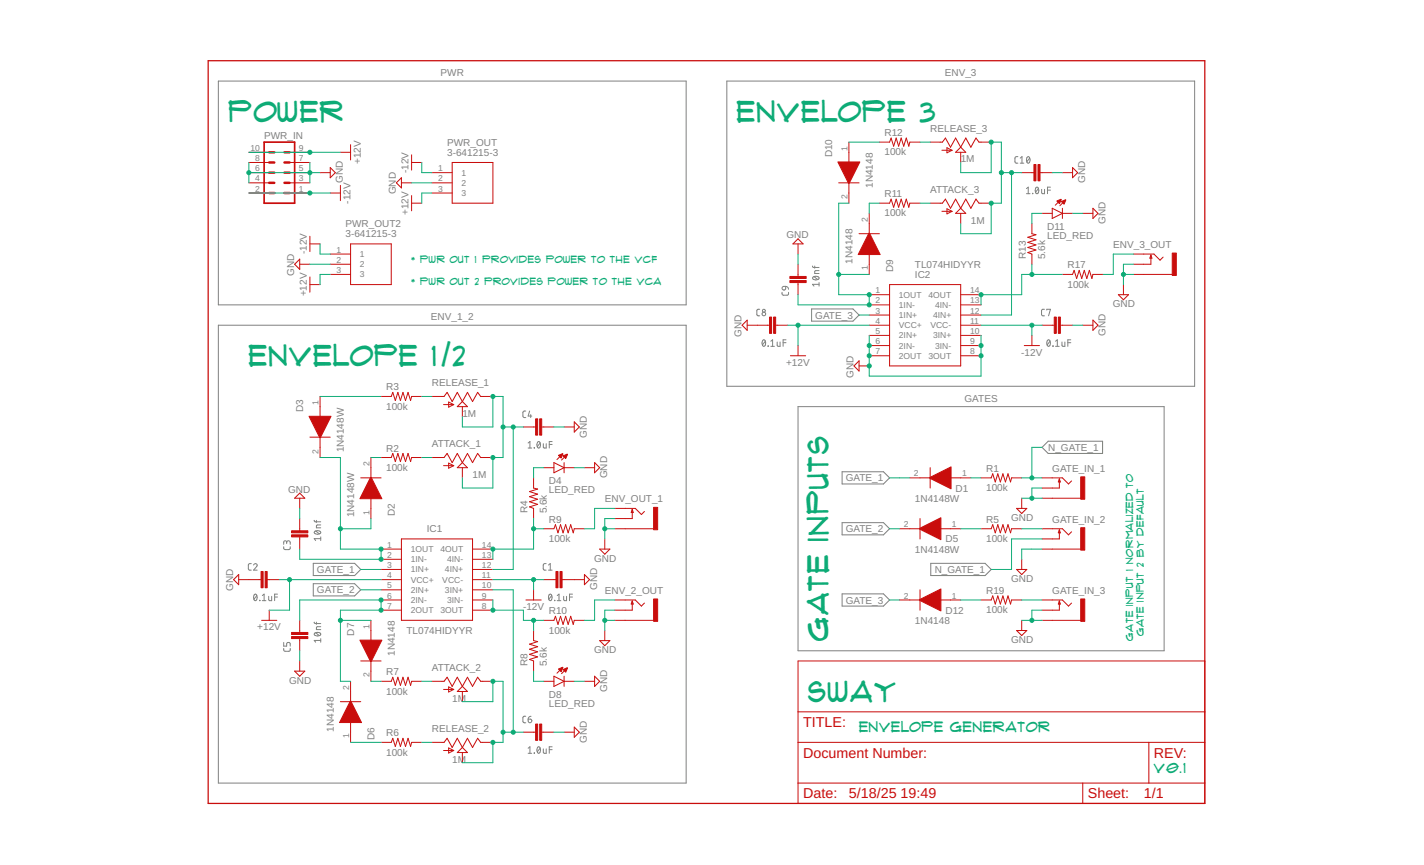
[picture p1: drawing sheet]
<svg xmlns="http://www.w3.org/2000/svg" width="356mm" height="216mm" viewBox="0 0 356 216" stroke-linecap="round" stroke-linejoin="round" font-family="sans-serif">
<g fill="none" stroke="#808080" stroke-width=".25">
<path d="M54.5 20.2h116.8v55.9h-116.8zM181.5 20.2h116.8v76.2h-116.8zM254.2 39.1l-.6 .1-.2 .3 .1 1 .2 .2h.5M254.8 39.5l.4-.4v1.6M256.5 39.2l.1-.1a.81 .81 0 0 1 .6 .8 .81 .81 0 0 1-.6 .8l-.3-.8zM257.1 39.5l-.7 .9M254.8 40.7h.9M256.3 47.1l.5-.4v1.6M256.3 48.3h.9M257.8 48.3h.1M258.7 46.8h.1a.79 .79 0 0 1 .7 .5 .79 .79 0 0 1-.2 .8l-.3 .2a1.04 1.04 0 0 1-.3-1.5zM259.3 47.1l-.7 .9"/>
<path d="M260.1 47.3v.9l.3 .1h.4v-1M261.6 47.5h.7M262.3 46.7h-.7v1.6M189.7 77.2h-.5l-.2 .4v1l.2 .2h.5M195.3 73v.5l.3 .2h1.1l.2-.2v-.5M195.4 71.6l.8-.1v.5a.46 .46 0 0 1-.7 .3 .46 .46 0 0 1-.1-.7zM196.2 71.5l.6 .3 .1 .4M202.7 77.1h10.3l1.5 1.5-1.5 1.6h-10.3zM202.9 66.4l.2 .3 1.4 .1M203 69.2a.89 .89 0 0 1 1.5 .4 .89 .89 0 0 1-.9 .3 .89 .89 0 0 1-.7-.6zM203.3 69l.9 .8M203.5 66.4v.6"/>
<path d="M204.5 67.5l-.9 .1-.1 .2v.5h1M204.5 71h-1.6l.4 .4M204.5 70.5v.9M260.8 77.2h-.5l-.2 .4v1l.2 .2h.5M261.4 77.4v-.2h.9l-.4 1.6M54.5 81.2h116.8v114.3h-116.8zM190.5 84.9l.3-.1a.97 .97 0 0 1 0 1.6 1.02 1.02 0 0 1-.3-1.5zM191.1 85.2l-.7 .9M191.8 86.3l.1 .1zM192.5 86.4h.9M192.5 85.2l.4-.4v1.6M194.1 85.4v.9l.3 .1h.4v-1"/>
<path d="M195.6 85.5h.7M196.3 84.8h-.7v1.6M261.6 84.9l.1-.1a.86 .86 0 0 1 .6 .8 .86 .86 0 0 1-.4 .8 1.02 1.02 0 0 1-.3-1.5zM262.2 85.2l-.7 .9M262.9 86.3l.1 .1zM263.6 86.4h.9M263.6 85.2l.4-.4v1.6M265.2 85.4v.9l.3 .1h.4v-1M266.7 85.5h.7M267.4 84.8h-.7v1.6M131.3 102.6h-.5l-.2 .4 .1 1.1 .6 .1M131.9 110.6l.4-.4v1.6"/>
<path d="M131.9 111.8h.9M132.2 102.6l-.3 1.2h.9M132.5 103.5v.7M133.4 111.8h.1M134.3 110.3l.1-.1a.81 .81 0 0 1 .6 .8 .81 .81 0 0 1-.6 .8l-.3-.8zM134.9 110.6l-.7 .9M135.7 110.7v1l.3 .1h.4v-1.1M137.2 110.9h.7M137.9 110.2h-.7v1.6M199.3 101.5h91.4v60.9h-91.4zM210.3 117.8h10.3l1.5 1.5-1.5 1.5h-10.3zM260.2 111.7l1.5-1.6h13.6v3.1h-13.6z"/>
<path d="M70.8 136.5l.1 .4 .3 .3 1.1-.1 .2-.2v-.4M71.6 135.4a.44 .44 0 0 1 .4-.4 .44 .44 0 0 1 .5 .4v.5M71.6 135.7v-.4a.37 .37 0 0 0-.4-.3 .37 .37 0 0 0-.4 .3v.6M78.5 129.9l.1 .3h1.5M78.6 132.7a.91 .91 0 0 1 1.5 .3 1.03 1.03 0 0 1-1.6-.1zM78.8 132.5l.9 .7M79 129.9v.5M80.1 131h-.8l-.3 .3v.4h1.1M80.1 134.5h-1.6l.3 .4M80.1 134v.9M210.3 130.5h10.3l1.5 1.5-1.5 1.5h-10.3zM62.7 140.7h-.5l-.2 .3v1.1l.2 .2h.5"/>
<path d="M63.3 141a.44 .44 0 0 1 .7-.3 .44 .44 0 0 1 .1 .7l-.8 .9h.9M63.5 148.4l.3-.1a.97 .97 0 0 1 0 1.6 1.02 1.02 0 0 1-.3-1.5zM64.1 148.7l-.7 .9M64.8 149.8l.1 .1zM65.5 149.9h.9M65.5 148.7l.5-.4v1.6M67.1 148.8v1l.3 .1h.4v-1.1M68.6 149h.7M69.3 148.3h-.7v1.6M78.2 140.6h10.4l1.5 1.5-1.5 1.6h-10.4zM78.2 145.7h10.4l1.5 1.5-1.5 1.5h-10.4zM78.5 155.3l.2 .3h1.4"/>
<path d="M78.6 158.1a.9 .9 0 0 1 1.5 .3 1.05 1.05 0 0 1-1.6-.1zM78.8 157.9l.9 .7M79 155.3v.5M80.1 156.4h-1l-.1 .3v.4h1.1M80.1 159.4v.9M80.1 159.9h-1.6l.3 .4M136.4 140.7h-.5l-.2 .3v1.1l.2 .2h.5M137 142.3h.9M137 141l.4-.3v1.6M137.2 148.4l.2-.1a.97 .97 0 0 1 0 1.6 1.02 1.02 0 0 1-.2-1.5zM137.8 148.7l-.7 .9M138.5 149.8h.1"/>
<path d="M139.1 149.9h1M139.1 148.7l.5-.4v1.6M140.8 148.8v1l.2 .1h.5v-1.1M142.2 149h.8M143 148.3h-.8v1.6M210.3 148.2h10.3l1.5 1.6-1.5 1.5h-10.3zM232.4 140.6h13.6l1.5 1.5-1.5 1.6h-13.6zM70.8 161.8l.1 .5 .3 .3 1.1-.1 .2-.2v-.5M70.8 160.4v.9h.8v-.6a.45 .45 0 0 1 .4-.3 .45 .45 0 0 1 .5 .3v.6M131.3 178.8h-.5l-.2 .3 .1 1.2 .6 .1M131.9 179.5h.5a.45 .45 0 0 1 .4 .5 .45 .45 0 0 1-.5 .4 .45 .45 0 0 1-.4-.5zM132.6 178.8l-.4 .1-.3 .6"/>
<path d="M131.9 186.8l.4-.4v1.6M131.9 188h.9M133.4 187.9l.1 .1zM134.3 186.5l.1-.1a.81 .81 0 0 1 .6 .8 .81 .81 0 0 1-.6 .8l-.3-.8zM134.9 186.8l-.7 .8M135.7 186.9v1l.3 .1h.4v-1.1M137.2 187.1h.7M137.9 186.4h-.7v1.6"/>
<circle cx="190.7" cy="78.4" r=".45"/>
<circle cx="190.8" cy="77.5" r=".36"/>
</g>
<path d="M52 15.2h248.9v185.3h-248.9z" fill="none" stroke="#c90d0c" stroke-width=".32"/>
<g fill="none" stroke="#c90d0c" stroke-width=".25">
<path d="M62.1 38h5.1M72.3 38h5.1M85 38h2.5M87.5 36.1v3.8M102.8 38.7v3.8M212 35.5v5.1M219.6 35.5h2.5l.4-1 .7 2 .6-2 .6 2 .6-2 .7 2 .6-2 .6 2 .3-1h2.5M232.3 35.5h3l.8-1 1.3 2.2 1.2-2.2 1.3 2.2M235.2 37.5h2.5M236.5 36.9l1.2 .6-1.2 .6zM238.6 38l1.3-1.3 1.3 1.3zM239.9 38v2.6"/>
<path d="M247.5 35.5h-3l-.8-1-1.3 2.2-1.2-2.2-1.3 2.2M62.1 40.6h5.1M62.1 43.1h5.1M62.1 45.6h5.1M62.1 48.2h5.1M72.3 40.6h5.1M72.3 43.1h5.1M72.3 45.6h5.1M72.3 48.2h5.1M77.4 59v3.8M79.9 43.1h2.6M82.5 48.2h2.5"/>
<path d="M82.5 41.8l1.2 1.3-1.2 1.3zM85 46.3v3.8M100.2 45.6h2.6M100.2 44.4v2.5l-1.2-1.3zM102.8 40.6h2.5M102.8 50.7h2.5M102.8 48.8v3.8M107.9 43.1h5M107.9 45.6h5M107.9 48.2h5M112.9 40.6h10.2v10.1h-10.2zM199.3 59.6l1.3 1.3h-2.6z"/>
<path d="M209.4 45.6h5.1M212 45.6v5.1M214.5 58.3h5.1M217.1 53.3v5M219.6 50.7h2.5l.4-1 .7 2 .6-2 .6 2 .6-2 .7 2 .6-2 .6 2 .3-1h2.5M232.3 50.7h3l.8-1 1.3 2.3 1.2-2.3 1.3 2.3M235.2 52.7h2.5M236.5 52.1l1.2 .6-1.2 .7zM238.6 53.3l1.3-1.3 1.3 1.3zM239.9 53.3v2.5M247.5 50.7h-3l-.8-1-1.3 2.3-1.2-2.3-1.3 2.3M255.1 43.1h3.1"/>
<path d="M257.7 55.8v2.5l1 .3-2 .6 2 .7-2 .6 2 .6-2 .7 2 .6-2 .6 1 .4v2.6M259.7 43.1h3.1M260.2 53.3h2.6M262.8 52l2.5 1.3-2.5 1.2zM264.9 49.8l-1.4 1.4M265.3 43.1h2.5M265.3 53.3h2.5M265.3 52v2.5M266.1 50l-1.4 1.4M267.8 41.8l1.3 1.3-1.3 1.3zM270.4 53.3h2.5M272.9 52l1.3 1.3-1.3 1.2z"/>
<path d="M74.8 64.7v2.5l-1.2-1.2zM74.8 66h2.6M77.4 60.9h2.5M77.4 71h2.5M77.4 69.1v3.8M82.5 63.4h5M82.5 66h5M82.5 68.5h5M87.5 60.9h10.2v10.1h-10.2zM186.6 79.9v2.5l-1.3-1.2zM199.3 60.9v2.5M199.3 66v3"/>
<path d="M199.3 70.5v3.1M217.1 73.6h5M217.1 76.1h5M217.1 78.6h5M217.1 63.4v5.1M222.1 71h17.8v20.3h-17.8zM239.9 73.6h5.1M239.9 76.1h5.1M239.9 78.6h5.1M265.3 68.5h2.5l.4-1 .7 2 .6-2 .6 2 .7-2 .6 2 .6-2 .7 2 .2-1h2.6M272.9 79.9l1.3 1.3-1.3 1.2zM279.3 73.6h2.5l-1.3 1.2z"/>
<path d="M280.5 71v2.6M283.1 63.4h5.1l1.5 1.5 .7-.7M283.1 68.5h9.6M287.4 63.7v2.3h-4.3M287.4 63.7l.3 .7h-.6zM79.9 99v5M95.2 99h2.5l.4-1.1 .6 2.1 .7-2.1 .6 2.1 .6-2.1 .7 2.1 .6-2.1 .6 2.1 .3-1h2.5M107.9 99h3l.8-1.1 1.2 2.3 1.3-2.3 1.3 2.3M123.1 99h-3.1l-.7-1.1-1.3 2.3-1.3-2.3-1.2 2.3M186.6 81.2h5.6M193.7 81.2h3M197.4 88.8h3.8"/>
<path d="M199.3 86.3v2.5M214.5 91.3h2.6M214.5 90.1v2.5l-1.2-1.3zM217.1 81.2h5M217.1 83.7h5M217.1 86.3h5M217.1 88.8h5M239.9 81.2h5.1M239.9 83.7h5.1M239.9 86.3h5.1M239.9 88.8h5.1M255.8 86.3h3.8"/>
<path d="M257.7 83.7v2.6M260.2 81.2h3.1M264.8 81.2h3M270.4 81.2h2.5M77.4 109.1h5.1M79.9 109.1v5.1M90.1 119.3h5.1M92.6 114.2v5.1M95.2 114.2h2.5l.4-1 .6 2 .7-2 .6 2 .6-2 .7 2 .6-2 .6 2 .3-1h2.5M107.9 114.2h3l.8-1 1.2 2.3 1.3-2.3 1.3 2.3M110.8 116.2h2.5M110.8 101h2.5"/>
<path d="M112 115.6l1.3 .6-1.3 .7zM112 100.4l1.3 .6-1.3 .6zM115.5 115.5l1.2 1.2h-2.5zM115.5 101.5v2.5M115.5 116.7v2.6M115.5 100.2l1.2 1.3h-2.5zM123.1 114.2h-3.1l-.7-1-1.3 2.3-1.3-2.3-1.2 2.3M130.7 106.6h3.1M133.2 119.3v2.5l1.1 .3-2.1 .6 2.1 .6-2.1 .7 2.1 .6-2.1 .6 2.1 .7-2.1 .6 1 .4v2.5M135.3 106.6h3M135.8 116.7h2.5M138.3 115.5l2.6 1.2-2.6 1.3z"/>
<path d="M140.5 113.3l-1.4 1.4M140.9 116.7h2.5M140.9 106.6h2.5M140.9 115.5v2.5M141.6 113.4l-1.4 1.4M143.4 105.3l1.3 1.3-1.3 1.2zM145.9 116.7h2.6M148.5 115.5l1.3 1.2-1.3 1.3zM227.2 119.3h5.1M232.3 116.7v5.1M237.4 119.3h5M245 119.3h2.5l.4-1 .6 2 .7-2 .6 2 .6-2 .7 2 .6-2 .6 2 .3-1h2.5"/>
<path d="M260.2 119.3h5.1l1.5 1.5 .8-.8M264.5 119.5v2.3h-4.3M264.5 119.5l.3 .8h-.5zM74.8 123.1l1.3 1.3h-2.5zM74.8 124.4v2.5M74.8 129.4v3.1M74.8 134v3.1M92.6 124.4v5M95.2 137.1h5M95.2 139.6h5M100.2 134.5h17.8v20.3h-17.8zM118 137.1h5.1"/>
<path d="M118 139.6h5.1M135.8 132h2.5l.4-1 .6 2 .7-2 .6 2 .6-2 .7 2 .6-2 .7 2 .2-1h2.5M149.8 137.1h2.5l-1.3 1.2zM151 134.5v2.6M153.6 126.9h5l1.6 1.5 .7-.7M153.6 132h9.6M157.9 127.1v2.3h-4.3M157.9 127.1l.2 .8h-.5zM224.7 132h5M229.7 129.4v5.1M234.8 132h5.1M245 132h2.5l.4-1 .6 2 .7-2 .6 2 .6-2 .7 2 .6-2 .6 2 .3-1h2.5"/>
<path d="M253.9 126.9h2.5l-1.3 1.3zM255.1 124.4v2.5M255.1 139.6v2.5M260.2 124.4h9.7M260.2 137.1h9.7M260.2 132h5.1l1.5 1.5 .8-.8M264.5 132.2v2.3h-4.3M264.5 132.2l.3 .8h-.5zM59.6 144.7h5.6M59.6 143.4v2.5l-1.3-1.2zM65.3 154.8h3.8M66.7 144.7h3.1"/>
<path d="M67.2 152.3v2.5M74.8 154.8v3.1M74.8 159.4v3M92.6 154.8v5.1M95.2 142.1h5M95.2 144.7h5M95.2 147.2h5M95.2 149.8h5M95.2 152.3h5M118 142.1h5.1M118 144.7h5.1M118 147.2h5.1"/>
<path d="M118 149.8h5.1M118 152.3h5.1M131.3 149.8h3.8M133.2 147.2v2.6M133.2 157.4v2.5l1.1 .2-2.1 .7 2.1 .6-2.1 .7 2.1 .6-2.1 .6 2.1 .7-2.1 .6 1 .4v2.5M135.8 154.8h2.5l.4-1 .6 2.1 .7-2.1 .6 2.1 .6-2.1 .7 2.1 .6-2.1 .7 2.1 .2-1.1h2.5M135.8 144.7h3M140.4 144.7h5.5M145.9 143.4l1.3 1.3-1.3 1.2zM149.8 159.9h2.5l-1.3 1.3zM151 157.4v2.5M153.6 154.8h9.6"/>
<path d="M153.6 149.8h5l1.6 1.5 .7-.8M157.9 150v2.3h-4.3M157.9 150l.2 .8h-.5zM224.7 149.8h5M229.7 147.2v5.1M234.8 149.8h5.1M245 149.8h2.5l.4-1.1 .6 2.1 .7-2.1 .6 2.1 .6-2.1 .7 2.1 .6-2.1 .6 2.1 .3-1h2.5M253.9 142.1h2.5l-1.3 1.3zM253.9 157.4h2.5l-1.3 1.2zM255.1 154.8v2.6M260.2 154.8h9.7M260.2 149.8h5.1l1.5 1.5 .8-.8"/>
<path d="M264.5 150v2.3h-4.3M264.5 150l.3 .8h-.5zM73.6 167.5h2.5l-1.3 1.3zM74.8 165v2.5M85 175.1h5.1M87.5 170.1v5M90.1 165h5.1M92.6 165v5.1M95.2 170.1h2.5l.4-1.1 .6 2.1 .7-2.1 .6 2.1 .6-2.1 .7 2.1 .6-2.1 .6 2.1 .3-1h2.5M107.9 170.1h3l.8-1.1 1.2 2.3 1.3-2.3 1.3 2.3M110.8 172.1h2.5M112 171.4l1.3 .7-1.3 .6z"/>
<path d="M115.5 172.6v2.5M115.5 171.3l1.2 1.3h-2.5zM123.1 170.1h-3.1l-.7-1.1-1.3 2.3-1.3-2.3-1.2 2.3M135.8 170.1h2.5M138.3 168.8l2.6 1.3-2.6 1.2zM140.5 166.6l-1.4 1.4M140.9 168.8v2.5M140.9 170.1h2.5M141.6 166.8l-1.4 1.3M145.9 170.1h2.6M148.5 168.8l1.3 1.3-1.3 1.2zM199.3 165h101.6v35.5h-101.6z"/>
<path d="M199.3 177.7h101.6M87.5 180.2v5.1M95.2 185.3h2.5l.4-1 .6 2 .7-2 .6 2 .6-2 .7 2 .6-2 .6 2 .3-1h2.5M107.9 185.3h3l.8-1 1.2 2.3 1.3-2.3 1.3 2.3M110.8 187.3h2.5M112 186.7l1.3 .6-1.3 .7zM115.5 187.8v2.6M115.5 186.6l1.2 1.2h-2.5zM123.1 185.3h-3.1l-.7-1-1.3 2.3-1.3-2.3-1.2 2.3M130.7 182.8h3.1M135.3 182.8h3M140.9 182.8h2.5"/>
<path d="M143.4 181.5l1.3 1.3-1.3 1.2zM199.3 185.3h101.6M199.3 195.5h101.6M270.4 195.5v5M286.9 185.3v10.2"/>
</g>
<g fill="#c90d0c" stroke="#c90d0c" stroke-width=".25">
<path d="M269.9 119h1v5.6h-1z"/>
<path d="M139.8 142.6h.6v4.1h-.6z"/>
<path d="M138.8 142.6h.5v4.1h-.5z"/>
<path d="M66.2 142.6h.5v4.1h-.5z"/>
<path d="M65.2 142.6h.5v4.1h-.5z"/>
<path d="M72.8 132.5h4.1v.5h-4.1z"/>
<path d="M72.8 133.5h4.1v.5h-4.1z"/>
<path d="M134.8 104.5h.5v4.1h-.5z"/>
<path d="M133.8 104.5h.5v4.1h-.5z"/>
<path d="M269.9 131.7h1v5.6h-1z"/>
<path d="M72.8 157.9h4.1v.5h-4.1z"/>
<path d="M72.8 158.9h4.1v.5h-4.1z"/>
<path d="M134.8 180.7h.5v4.1h-.5z"/>
<path d="M133.8 180.7h.5v4.1h-.5z"/>
<path d="M163.2 149.5h1v5.6h-1z"/>
<path d="M269.9 149.5h1v5.6h-1z"/>
<path d="M163.2 126.6h1v5.6h-1z"/>
<path d="M264.3 79.1h.5v4.1h-.5z"/>
<path d="M263.3 79.1h.5v4.1h-.5z"/>
<path d="M193.2 79.1h.5v4.1h-.5z"/>
<path d="M192.2 79.1h.5v4.1h-.5z"/>
<path d="M197.3 69h4v.5h-4z"/>
<path d="M197.3 70h4v.5h-4z"/>
<path d="M259.2 41.1h.5v4h-.5z"/>
<path d="M258.2 41.1h.5v4h-.5z"/>
<path d="M292.7 63.2h1.1v5.5h-1.1z"/>
</g>
<g fill="#c90d0c" stroke="#c90d0c" stroke-width=".25">
<path d="M139.5 113.7l1.1-.4-.5 1z" fill-rule="evenodd"/>
<path d="M140.6 113.8l1.1-.4-.4 1.1z" fill-rule="evenodd"/>
<path d="M139.5 167l1.1-.4-.5 1.1z" fill-rule="evenodd"/>
<path d="M140.6 167.1l1.1-.4-.4 1.1z" fill-rule="evenodd"/>
<path d="M77.2 103.9h5.5l-2.7 5.3h-.2z" fill-rule="evenodd"/>
<path d="M92.5 119.1h.2l2.7 5.4h-5.5z" fill-rule="evenodd"/>
<path d="M87.5 175h.1l2.7 5.3h-5.5z" fill-rule="evenodd"/>
<path d="M89.9 159.8h5.5l-2.7 5.3h-.2z" fill-rule="evenodd"/>
<path d="M232.2 119.2l5.3-2.7v5.5l-5.3-2.6z" fill-rule="evenodd"/>
<path d="M229.6 131.9l5.4-2.7v5.5l-5.4-2.7z" fill-rule="evenodd"/>
<path d="M229.6 149.7l5.4-2.7v5.5l-5.4-2.7z" fill-rule="evenodd"/>
<path d="M263.9 50.2l1.1-.4-.4 1z" fill-rule="evenodd"/>
<path d="M265 50.3l1.2-.4-.5 1.1z" fill-rule="evenodd"/>
<path d="M209.2 40.4h5.5l-2.6 5.4h-.2z" fill-rule="evenodd"/>
<path d="M217 58.2h.1l2.7 5.3h-5.5z" fill-rule="evenodd"/>
</g>
<path d="M66 35.5h7.6v15.2h-7.6z" fill="none" stroke="#c90d0c" stroke-width=".42"/>
<path d="M67.2 38h1.3M71 38h1.3M67.2 43.1h1.3M67.2 45.6h1.3M67.2 48.2h1.3M67.2 40.6h1.3M71 43.1h1.3M71 45.6h1.3M71 48.2h1.3M71 40.6h1.3" fill="none" stroke="#c90d0c" stroke-width=".61"/>
<g fill="none" stroke="#0dab76" stroke-width=".25">
<path d="M62.1 38h22.9M212 35.5h7.6M229.7 35.5h2.6M62.1 43.1h17.8M62.1 48.2h20.4M62.1 40.6v5M77.4 40.6v5M102.8 45.6h5.1M105.3 40.6v2.5h2.6M107.9 48.2h-2.6v2.5M212 50.7h-2.6v22.9h7.7v2.5h-17.8v-2.5M219.6 50.7h-2.5v2.6"/>
<path d="M229.7 50.7h2.6M239.9 40.6v2.5h7.6v-7.6h2.6v15.2h-2.6v7.6h-7.6v-2.5M250.1 43.1h5M252.6 43.1v35.5h-7.6M260.2 53.3h-2.5v2.5M262.8 43.1h2.5M267.8 53.3h2.6M77.4 66h5.1M79.9 60.9v2.5h2.6M82.5 68.5h-2.6v2.5M199.3 63.4v2.6M209.4 68.5h7.7"/>
<path d="M214.5 78.6h2.6M257.7 66v2.5M265.3 68.5h-10.2v5.1h-10.1v2.5M280.5 68.5h2.6M283.1 63.4h-5.1v5.1h-2.5M283.1 66h-2.6v5M79.9 99h15.3M105.3 99h2.6M196.7 81.2h20.4M199.3 81.2v5.1M217.1 83.7v10.2h27.9v-10.2M245 81.2h15.2"/>
<path d="M257.7 81.2v2.5M267.8 81.2h2.6M79.9 114.2h5.1v22.9h10.2v2.5h-20.4v-2.5M92.6 114.2h2.6M105.3 114.2h2.6M115.5 104v2.6h7.6v-7.6h2.5v15.2h-2.5v7.6h-7.6v-2.5M125.6 106.6h5.1M128.2 106.6v35.5h-5.1M135.8 116.7h-2.6v2.6M138.3 106.6h2.6M143.4 116.7h2.5M222.1 119.3h5.1"/>
<path d="M242.4 119.3h2.6M255.1 119.3h5.1M260.2 111.7h-2.5v7.6M74.8 126.9v2.5M92.6 129.4v2.6h-7.6M133.2 129.4v7.7h-10.1v2.5M133.2 132h2.6M151 132h2.6M153.6 129.4h-2.6v5.1M153.6 126.9h-5.1v5.1h-2.6M222.1 132h2.6M239.9 132h5.1"/>
<path d="M255.1 124.4h5.1M255.1 132h5.1M260.2 121.8h-2.5v2.6M260.2 137.1h-5.1v2.5M260.2 134.5h-7.6v7.6h-5.1M69.8 144.7h25.4M72.3 144.7v7.6h-5.1M74.8 154.8v-5h20.4v2.5h-10.2v17.8h2.5M85 154.8h7.6M90.1 142.1h5.1M90.1 147.2h5.1M123.1 144.7h12.7"/>
<path d="M123.1 149.8v2.5h7.6v2.5h5.1M123.1 147.2h5.1v35.6M133.2 144.7v2.5M133.2 154.8v2.6M151 154.8h2.6M153.6 149.8h-5.1v5h-2.6M153.6 152.3h-2.6v5.1M222.1 149.8h2.6M239.9 149.8h5.1M255.1 154.8h5.1M255.1 149.8h5.1M260.2 152.3h-2.5v2.5"/>
<path d="M74.8 162.4v2.6M92.6 170.1h2.6M105.3 170.1h2.6M115.5 175.1h7.6v-5h2.5v15.2h-2.5v5.1h-7.6M133.2 167.5v2.6h2.6M143.4 170.1h2.5M87.5 185.3h7.7M105.3 185.3h2.6M125.6 182.8h5.1M138.3 182.8h2.6"/>
</g>
<g fill="#0dab76" stroke="#0dab76" stroke-width=".25">
<circle cx="133.2" cy="144.7" r=".51"/>
<circle cx="77.4" cy="48.2" r=".51"/>
<circle cx="257.7" cy="81.2" r=".51"/>
<circle cx="257.7" cy="124.4" r=".51"/>
<circle cx="151" cy="154.8" r=".51"/>
<circle cx="257.7" cy="154.8" r=".51"/>
<circle cx="77.4" cy="43.1" r=".51"/>
<circle cx="62.1" cy="43.1" r=".51"/>
<circle cx="151" cy="132" r=".51"/>
<circle cx="280.5" cy="68.5" r=".51"/>
<circle cx="217.1" cy="91.3" r=".51"/>
<circle cx="245" cy="86.3" r=".51"/>
<circle cx="245" cy="88.8" r=".51"/>
<circle cx="217.1" cy="88.8" r=".51"/>
<circle cx="217.1" cy="86.3" r=".51"/>
<circle cx="72.3" cy="144.7" r=".51"/>
<circle cx="77.4" cy="38" r=".51"/>
<circle cx="199.3" cy="81.2" r=".51"/>
<circle cx="257.7" cy="119.3" r=".51"/>
<circle cx="95.2" cy="139.6" r=".51"/>
<circle cx="95.2" cy="137.1" r=".51"/>
<circle cx="85" cy="132" r=".51"/>
<circle cx="123.1" cy="114.2" r=".51"/>
<circle cx="128.2" cy="106.6" r=".51"/>
<circle cx="125.6" cy="106.6" r=".51"/>
<circle cx="123.1" cy="99" r=".51"/>
<circle cx="95.2" cy="149.8" r=".51"/>
<circle cx="95.2" cy="152.3" r=".51"/>
<circle cx="85" cy="154.8" r=".51"/>
<circle cx="123.1" cy="152.3" r=".51"/>
<circle cx="133.2" cy="154.8" r=".51"/>
<circle cx="128.2" cy="182.8" r=".51"/>
<circle cx="125.6" cy="182.8" r=".51"/>
<circle cx="123.1" cy="170.1" r=".51"/>
<circle cx="123.1" cy="185.3" r=".51"/>
<circle cx="133.2" cy="132" r=".51"/>
<circle cx="123.1" cy="137.1" r=".51"/>
<circle cx="217.1" cy="76.1" r=".51"/>
<circle cx="217.1" cy="73.6" r=".51"/>
<circle cx="209.4" cy="68.5" r=".51"/>
<circle cx="247.5" cy="50.7" r=".51"/>
<circle cx="252.6" cy="43.1" r=".51"/>
<circle cx="250.1" cy="43.1" r=".51"/>
<circle cx="247.5" cy="35.5" r=".51"/>
<circle cx="245" cy="73.6" r=".51"/>
<circle cx="257.7" cy="68.5" r=".51"/>
</g>
<g font-size="7.2" fill="#0dab76">
<text x="57.1" y="30.4">Power</text>
<text x="184" y="30.4">Envelope 3</text>
<text x="62.1" y="91.3">Envelope 1/2</text>
<text x="206.9" y="159.9" transform="rotate(-90 206.9 159.9)">GATE Inputs</text>
<text x="201.8" y="175.1">Sway</text>
</g>
<g font-size="3.6" fill="#c90d0c">
<text x="200.5" y="181.5">TITLE:</text>
<text x="200.5" y="189.1">Document Number:</text>
<text x="288.2" y="189.1">REV:</text>
<text x="200.5" y="199.3">Date:</text>
<text x="212" y="199.3">5/18/25</text>
<text x="224.9" y="199.3">19:49</text>
<text x="271.7" y="199.3">Sheet:</text>
<text x="285.6" y="199.3">1/1</text>
</g>
<g font-size="3.6" fill="#0dab76">
<text x="214.5" y="182.8">ENVELOPE GENERATOR</text>
<text x="288.2" y="192.9">V0.1</text>
</g>
<g font-size="2.5" fill="#808080">
<text x="110" y="19">PWR</text>
<text x="236" y="19">ENV_3</text>
<text x="66" y="34.7">PWR_IN</text>
<text x="220.9" y="34">R12</text>
<text x="232.3" y="32.9">RELEASE_3</text>
<text x="90.1" y="41" transform="rotate(-90 90.1 41)">+12V</text>
<text x="111.7" y="38.9">3-641215-3</text>
<text x="111.7" y="36.4">PWR_OUT</text>
<text x="207.8" y="39.3" transform="rotate(-90 207.8 39.3)">D10</text>
<text x="220.9" y="38.8">100k</text>
<text x="239.9" y="40.6">1M</text>
<text x="85.6" y="45.7" transform="rotate(-90 85.6 45.7)">GND</text>
<text x="102" y="43.2" transform="rotate(-90 102 43.2)">-12V</text>
<text x="217.9" y="46.9" transform="rotate(-90 217.9 46.9)">1N4148</text>
<text x="271" y="45.7" transform="rotate(-90 271 45.7)">GND</text>
<text x="87.5" y="50.8" transform="rotate(-90 87.5 50.8)">-12V</text>
<text x="98.8" y="48.5" transform="rotate(-90 98.8 48.5)">GND</text>
<text x="102" y="53.7" transform="rotate(-90 102 53.7)">+12V</text>
<text x="220.9" y="49.2">R11</text>
<text x="232.3" y="48.2">ATTACK_3</text>
<text x="86.3" y="59.2">3-641215-3</text>
<text x="86.3" y="56.7">PWR_OUT2</text>
<text x="196.4" y="59.5">GND</text>
<text x="220.9" y="54">100k</text>
<text x="242.5" y="55.8">1M</text>
<text x="261.5" y="59.6">LED_RED</text>
<text x="261.5" y="57.3">D11</text>
<text x="276.1" y="55.9" transform="rotate(-90 276.1 55.9)">GND</text>
<text x="76.6" y="63.5" transform="rotate(-90 76.6 63.5)">-12V</text>
<text x="212.9" y="65.8" transform="rotate(-90 212.9 65.8)">1N4148</text>
<text x="256.2" y="64.7" transform="rotate(-90 256.2 64.7)">R13</text>
<text x="261" y="64.7" transform="rotate(-90 261 64.7)">5.6k</text>
<text x="278" y="61.9">ENV_3_OUT</text>
<text x="73.4" y="68.8" transform="rotate(-90 73.4 68.8)">GND</text>
<text x="223" y="67.9" transform="rotate(-90 223 67.9)">D9</text>
<text x="228.5" y="66.8">TL074HIDYYR</text>
<text x="228.5" y="69.4">IC2</text>
<text x="266.6" y="71.8">100k</text>
<text x="266.6" y="67">R17</text>
<text x="76.6" y="74" transform="rotate(-90 76.6 74)">+12V</text>
<text x="277.9" y="76.7">GND</text>
<text x="107.6" y="79.9">ENV_1_2</text>
<text x="203.6" y="79.5">GATE_3</text>
<text x="276.1" y="83.8" transform="rotate(-90 276.1 83.8)">GND</text>
<text x="185.2" y="84.1" transform="rotate(-90 185.2 84.1)">GND</text>
<text x="255" y="88.8">-12V</text>
<text x="196.3" y="91.3">+12V</text>
<text x="213.1" y="94.2" transform="rotate(-90 213.1 94.2)">GND</text>
<text x="96.4" y="97.5">R3</text>
<text x="107.9" y="96.4">RELEASE_1</text>
<text x="240.9" y="100.2">GATES</text>
<text x="75.7" y="102.8" transform="rotate(-90 75.7 102.8)">D3</text>
<text x="96.4" y="102.3">100k</text>
<text x="115.5" y="104">1M</text>
<text x="85.9" y="112.9" transform="rotate(-90 85.9 112.9)">1N4148W</text>
<text x="96.4" y="112.7">R2</text>
<text x="107.9" y="111.7">ATTACK_1</text>
<text x="146.6" y="109.2" transform="rotate(-90 146.6 109.2)">GND</text>
<text x="261.8" y="112.5">N_GATE_1</text>
<text x="96.4" y="117.5">100k</text>
<text x="118" y="119.3">1M</text>
<text x="151.7" y="119.4" transform="rotate(-90 151.7 119.4)">GND</text>
<text x="246.3" y="117.8">R1</text>
<text x="262.8" y="117.7">GATE_IN_1</text>
<text x="71.9" y="123">GND</text>
<text x="137.1" y="123.1">LED_RED</text>
<text x="137.1" y="120.8">D4</text>
<text x="151" y="125.4">ENV_OUT_1</text>
<text x="211.2" y="120.2">GATE_1</text>
<text x="228.5" y="125.2">1N4148W</text>
<text x="238.6" y="122.7">D1</text>
<text x="246.3" y="122.6">100k</text>
<text x="88.4" y="129.1" transform="rotate(-90 88.4 129.1)">1N4148W</text>
<text x="98.6" y="128.8" transform="rotate(-90 98.6 128.8)">D2</text>
<text x="131.8" y="128.2" transform="rotate(-90 131.8 128.2)">R4</text>
<text x="136.6" y="128.2" transform="rotate(-90 136.6 128.2)">5.6k</text>
<text x="137.1" y="130.5">R9</text>
<text x="246.3" y="130.5">R5</text>
<text x="252.5" y="130.1">GND</text>
<text x="262.8" y="130.4">GATE_IN_2</text>
<text x="106.6" y="132.9">IC1</text>
<text x="137.1" y="135.3">100k</text>
<text x="211.2" y="132.9">GATE_2</text>
<text x="228.5" y="137.9">1N4148W</text>
<text x="236.1" y="135.4">D5</text>
<text x="246.3" y="135.3">100k</text>
<text x="79.2" y="143">GATE_1</text>
<text x="148.4" y="140.2">GND</text>
<text x="233.4" y="143">N_GATE_1</text>
<text x="58.2" y="147.6" transform="rotate(-90 58.2 147.6)">GND</text>
<text x="79.2" y="148.1">GATE_2</text>
<text x="149.1" y="147.3" transform="rotate(-90 149.1 147.3)">GND</text>
<text x="151" y="148.2">ENV_2_OUT</text>
<text x="246.3" y="148.2">R19</text>
<text x="252.5" y="145.3">GND</text>
<text x="262.8" y="148.2">GATE_IN_3</text>
<text x="130.6" y="152.3">-12V</text>
<text x="137.1" y="153.3">R10</text>
<text x="211.2" y="150.6">GATE_3</text>
<text x="228.5" y="155.7">1N4148</text>
<text x="236.1" y="153.2">D12</text>
<text x="246.3" y="153">100k</text>
<text x="64.3" y="157.4">+12V</text>
<text x="88.4" y="158.6" transform="rotate(-90 88.4 158.6)">D7</text>
<text x="101.5" y="158.3">TL074HIDYYR</text>
<text x="137.1" y="158.1">100k</text>
<text x="252.5" y="160.5">GND</text>
<text x="98.6" y="163.7" transform="rotate(-90 98.6 163.7)">1N4148</text>
<text x="107.9" y="167.5">ATTACK_2</text>
<text x="131.8" y="166.3" transform="rotate(-90 131.8 166.3)">R8</text>
<text x="136.6" y="166.3" transform="rotate(-90 136.6 166.3)">5.6k</text>
<text x="148.4" y="163.1">GND</text>
<text x="72.2" y="170.7">GND</text>
<text x="96.4" y="173.4">100k</text>
<text x="96.4" y="168.6">R7</text>
<text x="151.7" y="172.7" transform="rotate(-90 151.7 172.7)">GND</text>
<text x="112.9" y="175.1">1M</text>
<text x="137.1" y="176.4">LED_RED</text>
<text x="137.1" y="174.1">D8</text>
<text x="83.3" y="182.6" transform="rotate(-90 83.3 182.6)">1N4148</text>
<text x="93.5" y="184.7" transform="rotate(-90 93.5 184.7)">D6</text>
<text x="96.4" y="183.8">R6</text>
<text x="107.9" y="182.8">RELEASE_2</text>
<text x="146.6" y="185.4" transform="rotate(-90 146.6 185.4)">GND</text>
<text x="96.4" y="188.6">100k</text>
<text x="112.9" y="190.4">1M</text>
</g>
<g font-size="2.5" fill="#0dab76">
<text x="102.8" y="65.7">* PWR out 1 provides power to the VCF</text>
<text x="102.8" y="71">* Pwr Out 2 provides power to the VCA</text>
<text x="283" y="159.9" transform="rotate(-90 283 159.9)">Gate input 1 normalized to</text>
<text x="285.6" y="158.8" transform="rotate(-90 285.6 158.8)">gate input 2 by default</text>
</g>
<g font-size="2.1" fill="#808080">
<text x="62.5" y="37.7">10</text>
<text x="63.7" y="40.2">8</text>
<text x="74.6" y="40.2">7</text>
<text x="74.6" y="37.7">9</text>
<text x="211.6" y="37.7" transform="rotate(-90 211.6 37.7)">1</text>
<text x="63.7" y="47.8">2</text>
<text x="63.7" y="45.3">4</text>
<text x="63.7" y="42.7">6</text>
<text x="74.6" y="47.8">1</text>
<text x="74.6" y="45.3">3</text>
<text x="74.6" y="42.7">5</text>
<text x="109.4" y="42.7">1</text>
<text x="109.4" y="45.3">2</text>
<text x="109.4" y="47.8">3</text>
<text x="115.3" y="43.9">1</text>
<text x="115.3" y="46.4">2</text>
<text x="115.3" y="48.9">3</text>
<text x="211.6" y="49.7" transform="rotate(-90 211.6 49.7)">2</text>
<text x="216.7" y="55.4" transform="rotate(-90 216.7 55.4)">2</text>
<text x="84" y="63.1">1</text>
<text x="84" y="65.6">2</text>
<text x="89.9" y="64.2">1</text>
<text x="84" y="68.1">3</text>
<text x="89.9" y="66.7">2</text>
<text x="89.9" y="69.2">3</text>
<text x="216.7" y="67.5" transform="rotate(-90 216.7 67.5)">1</text>
<text x="218.6" y="73.2">1</text>
<text x="218.6" y="75.7">2</text>
<text x="224.5" y="74.3">1OUT</text>
<text x="224.5" y="76.9">1IN-</text>
<text x="231.9" y="74.3">4OUT</text>
<text x="233.5" y="76.9">4IN-</text>
<text x="242.2" y="73.2">14</text>
<text x="242.2" y="75.7">13</text>
<text x="218.6" y="78.3">3</text>
<text x="218.6" y="80.8">4</text>
<text x="218.6" y="83.4">5</text>
<text x="224.5" y="79.4">1IN+</text>
<text x="224.5" y="81.9">VCC+</text>
<text x="232.3" y="81.9">VCC-</text>
<text x="233" y="79.4">4IN+</text>
<text x="242.2" y="78.3">12</text>
<text x="242.2" y="80.8">11</text>
<text x="242.2" y="83.4">10</text>
<text x="218.6" y="85.9">6</text>
<text x="218.6" y="88.4">7</text>
<text x="224.5" y="84.5">2IN+</text>
<text x="224.5" y="87">2IN-</text>
<text x="224.5" y="89.6">2OUT</text>
<text x="231.9" y="89.6">3OUT</text>
<text x="233" y="84.5">3IN+</text>
<text x="233.5" y="87">3IN-</text>
<text x="242.2" y="85.9">9</text>
<text x="242.2" y="88.4">8</text>
<text x="79.6" y="101.1" transform="rotate(-90 79.6 101.1)">1</text>
<text x="79.6" y="113.2" transform="rotate(-90 79.6 113.2)">2</text>
<text x="92.3" y="116.4" transform="rotate(-90 92.3 116.4)">2</text>
<text x="228.2" y="118.9">2</text>
<text x="240.3" y="118.9">1</text>
<text x="92.3" y="128.4" transform="rotate(-90 92.3 128.4)">1</text>
<text x="225.7" y="131.6">2</text>
<text x="237.7" y="131.6">1</text>
<text x="96.7" y="136.7">1</text>
<text x="102.6" y="137.8">1OUT</text>
<text x="110" y="137.8">4OUT</text>
<text x="120.3" y="136.7">14</text>
<text x="96.7" y="139.2">2</text>
<text x="96.7" y="141.8">3</text>
<text x="102.6" y="140.3">1IN-</text>
<text x="102.6" y="142.9">1IN+</text>
<text x="111.1" y="142.9">4IN+</text>
<text x="111.6" y="140.4">4IN-</text>
<text x="120.3" y="139.2">13</text>
<text x="120.3" y="141.8">12</text>
<text x="96.7" y="144.3">4</text>
<text x="96.7" y="146.9">5</text>
<text x="96.7" y="149.4">6</text>
<text x="102.6" y="145.4">VCC+</text>
<text x="102.6" y="148">2IN+</text>
<text x="110.4" y="145.4">VCC-</text>
<text x="111.1" y="148">3IN+</text>
<text x="120.3" y="144.3">11</text>
<text x="120.3" y="146.9">10</text>
<text x="120.3" y="149.4">9</text>
<text x="225.7" y="149.4">2</text>
<text x="237.7" y="149.4">1</text>
<text x="96.7" y="151.9">7</text>
<text x="102.6" y="150.5">2IN-</text>
<text x="102.6" y="153">2OUT</text>
<text x="110" y="153">3OUT</text>
<text x="111.6" y="150.5">3IN-</text>
<text x="120.3" y="151.9">8</text>
<text x="92.3" y="157" transform="rotate(-90 92.3 157)">1</text>
<text x="87.2" y="172.2" transform="rotate(-90 87.2 172.2)">2</text>
<text x="92.3" y="169.1" transform="rotate(-90 92.3 169.1)">2</text>
<text x="87.2" y="184.3" transform="rotate(-90 87.2 184.3)">1</text>
</g>
</svg>
